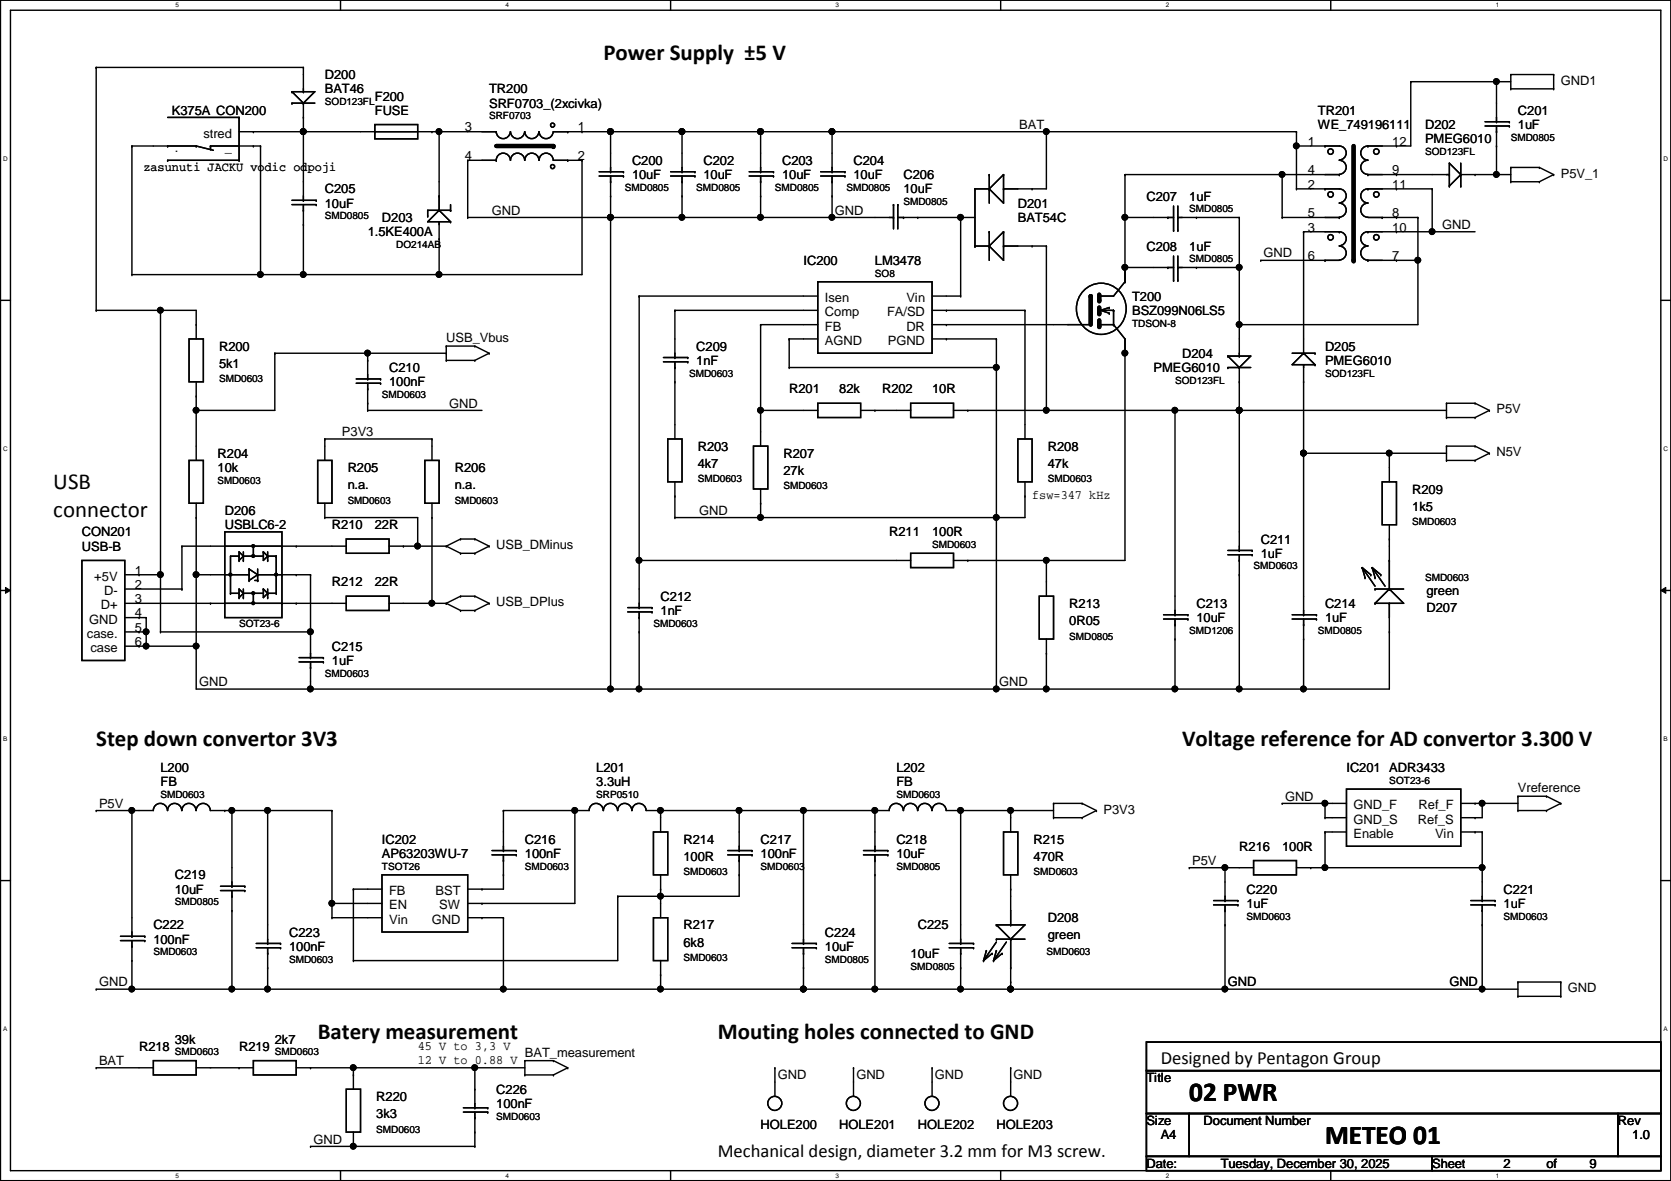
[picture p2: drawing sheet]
<svg xmlns="http://www.w3.org/2000/svg" width="297mm" height="210mm" viewBox="0 0 297 210" stroke-linecap="round" stroke-linejoin="round" font-family="sans-serif">
<path d="M.1 0h296.9v209.8h-296.9zM1.9 1.8h293.3v206.3h-293.3z" fill="none" stroke="#000" stroke-width=".25"/>
<g fill="#fff">
<path d="M31.2 .3h.6v1.2h-.6z"/>
<path d="M31.2 208.3h.6v1.2h-.6z"/>
</g>
<path d="M60.5 0v1.8M60.5 208.1v1.7" fill="none" stroke="#000" stroke-width=".25"/>
<g fill="#fff">
<path d="M89.9 .3h.6v1.2h-.6z"/>
<path d="M89.9 208.3h.6v1.2h-.6z"/>
</g>
<path d="M119.2 0v1.8M119.2 208.1v1.7" fill="none" stroke="#000" stroke-width=".25"/>
<g fill="#fff">
<path d="M148.5 .3h.6v1.2h-.6z"/>
<path d="M148.5 208.3h.6v1.2h-.6z"/>
</g>
<path d="M177.9 0v1.8M177.9 208.1v1.7" fill="none" stroke="#000" stroke-width=".25"/>
<g fill="#fff">
<path d="M207.2 .3h.6v1.2h-.6z"/>
<path d="M207.2 208.3h.6v1.2h-.6z"/>
</g>
<path d="M236.6 0v1.8M236.6 208.1v1.7" fill="none" stroke="#000" stroke-width=".25"/>
<g fill="#fff">
<path d="M265.9 .3h.6v1.2h-.6z"/>
<path d="M265.9 208.3h.6v1.2h-.6z"/>
<path d="M.5 27.6h.8v1.2h-.8z"/>
<path d="M295.7 27.6h.8v1.2h-.8z"/>
<path d="M.5 79.2h.8v1.1h-.8z"/>
<path d="M295.7 79.2h.8v1.1h-.8z"/>
</g>
<path d="M.1 53.4h1.8M295.2 53.4h1.8" fill="none" stroke="#000" stroke-width=".25"/>
<g fill="#fff">
<path d="M.5 130.7h.8v1.2h-.8z"/>
<path d="M295.7 130.7h.7v1.2h-.7z"/>
</g>
<path d="M.1 104.9h1.8M295.2 104.9h1.8" fill="none" stroke="#000" stroke-width=".25"/>
<path d="M1 104.4l.9 .5-.9 .6zM295.2 104.9l.9-.5v1.1z" fill="#000"/>
<path d="M1 104.4l.9 .5-.9 .6zM295.2 104.9l.9-.5v1.1z" fill="none" stroke="#000" stroke-width=".18"/>
<g fill="#fff">
<path d="M.5 182.3h.8v1.2h-.8z"/>
<path d="M295.7 182.3h.7v1.2h-.7z"/>
</g>
<g fill="none" stroke="#000" stroke-width=".25">
<path d="M17.1 12h.1M17.1 12h36.8M17.1 12v43.2M51.9 16.3h.1M51.9 18.3h.1M51.9 16.3h4.1l-2.1 2M51.9 16.3l2 2M51.9 18.3h4.1M53.9 12h.1M53.9 18.3h.1M53.9 16.3h.1M53.9 12v4.3"/>
<path d="M53.9 18.3v17.3M250.8 14.5h.1M250.8 14.5v11.5h-7.6M250.8 14.5h17.8M266 14.5h.1M266 14.5v7.1M268.6 13.3h.1M268.6 15.8h.1M268.6 13.3h7.6M268.6 13.3v2.5M268.6 15.8h7.6M276.2 15.8h.1"/>
<path d="M276.2 13.3h.1M276.2 13.3v2.5M23.4 26h.1M23.4 26h11.5M23.4 26v22.8M29.8 26h.1M29.8 28.5h.1M29.8 20.9h12.7M29.8 28.5h12.7M34.9 26h.1M34.9 26l3 .7M37.4 26h.1"/>
<path d="M37.4 26.5h.1M37.4 26h8.9M37.4 26v.5M42.5 20.9h.1M42.5 28.5h.1M42.5 23.4h45.7M42.5 20.9v7.6M45 26h.1M45 23.4h.1M46.3 26h.1M46.3 26v22.8M51.9 35.6h4.3"/>
<path d="M51.9 36.4h4.3M53.9 23.4h.1M53.9 39.9h.1M53.9 20.9h.1M53.9 35.6h.1M53.9 37.4h.1M53.9 36.4v12.4M56.2 35.6h.1M56.2 36.4h.1M66.6 22.1h7.6v2.6h-7.6zM66.6 23.4h.1M76 38.4h.1"/>
<path d="M76.8 23.4h.1M78.1 23.4h.1M78.1 37.4h.1M78.1 39.4h.1M78.1 34.8h.1M78.1 23.4v14M78.1 39.4v9.4M78.1 37.4l-2.1 2h4.1M78.1 37.4l2 2M80.1 39.4h.1M80.1 37.4h.1M80.1 37.4h-4.1v1"/>
<path d="M80.1 36.4v1M83.1 28.5h.1M83.1 38.7h.1M83.1 38.7h75.7M83.1 28.5v10.2M83.1 28.5h5.1M88.2 23.4h.1M88.2 28.5a1.25 1.25 0 0 1 1.3-1.3 1.25 1.25 0 0 1 1.2 1.3M88.2 28.5h.1M88.2 23.4a1.25 1.25 0 0 0 1.3 1.2 1.25 1.25 0 0 0 1.2-1.2M90.8 28.5a1.25 1.25 0 0 1 1.2-1.3 1.25 1.25 0 0 1 1.3 1.3M90.8 23.4a1.25 1.25 0 0 0 1.2 1.2 1.25 1.25 0 0 0 1.3-1.2"/>
<path d="M93.3 28.5a1.25 1.25 0 0 1 1.2-1.3 1.25 1.25 0 0 1 1.3 1.3M93.3 23.4a1.25 1.25 0 0 0 1.2 1.2 1.25 1.25 0 0 0 1.3-1.2M95.8 28.5a1.25 1.25 0 0 1 1.3-1.3 1.25 1.25 0 0 1 1.2 1.3M95.8 23.4a1.25 1.25 0 0 0 1.3 1.2 1.25 1.25 0 0 0 1.2-1.2M98.4 23.4h132.1M98.4 28.5h5.1M100.9 23.4h.1M100.9 28.5h.1M103.5 23.4h.1M103.5 28.5h.1M103.5 28.5v20.3h-80.1M106.5 30.5h4.3"/>
<path d="M106.5 31.3h4.3M108.5 23.4h.1M108.5 38.7h.1M108.5 34.8h.1M108.5 30.5h.1M108.5 32.3h.1M108.5 23.4v7.1M108.5 31.3v91.2M110.8 30.5h.1M110.8 31.3h.1M119.2 30.5h4.3M119.2 31.3h4.3"/>
<path d="M121.2 23.4h.1M121.2 34.8h.1M121.2 38.7h.1M121.2 30.5h.1M121.2 32.3h.1M121.2 23.4v7.1M121.2 31.3v7.4M123.5 30.5h.1M123.5 31.3h.1M133.2 30.5h4.3M133.2 31.3h4.3M135.2 23.4h.1"/>
<path d="M135.2 34.8h.1M135.2 38.7h.1M135.2 30.5h.1M135.2 32.3h.1M135.2 23.4v7.1M135.2 31.3v7.4M137.5 30.5h.1M137.5 31.3h.1M145.9 30.5h4.3M145.9 31.3h4.3M147.9 23.4h.1M147.9 38.7h.1"/>
<path d="M147.9 34.8h.1M147.9 30.5h.1M147.9 32.3h.1M147.9 23.4v7.1M147.9 31.3v7.4M150.2 30.5h.1M150.2 31.3h.1M158.8 36.4h.1M158.8 38.7h.1M158.8 36.4v4.3M159.6 36.4h.1M159.6 38.7h13.7"/>
<path d="M159.6 36.4v4.3M160.6 38.7h.1M163.1 38.7h.1M170.8 38.7h.1M170.8 38.7v13.9M173.3 33.6h.1M173.3 33.6h2.5M173.3 33.6v10.1M175.8 31h.1M175.8 33.6h.1M175.8 31v5.1M178.4 33.6h.1"/>
<path d="M178.4 31h.1M178.4 31v5.1l-2.6-2.5M178.4 31l-2.6 2.6M183.5 33.6h.1M186 23.4h.1M186 23.4v10.2h-7.6M200 38.7h.1M200 31h.1M200 31h38.1M200 38.7h8.6M200 31v19.1M207.6 38.7h.1"/>
<path d="M208.6 36.6v4.3M209.4 38.7h.1M209.4 38.7h10.9M209.4 36.6v4.3M212.7 38.7h.1M220.3 38.7h.1M220.3 38.7v24.6M227.9 31h.1M227.9 38.7h.1M227.9 38.7h10.2M227.9 31v7.7M230.5 33.6h.1"/>
<path d="M230.5 26h.1M230.5 23.4h.1M230.5 33.6h7.6a1.25 1.25 0 0 1 1.2 1.2 1.25 1.25 0 0 1-1.2 1.3M230.5 26h7.6a1.25 1.25 0 0 1 1.2 1.2 1.25 1.25 0 0 1-1.2 1.2M230.5 23.4v10.2M235.5 33.6h.1M235.5 26h.1M238.1 36.1a1.25 1.25 0 0 1 1.2 1.3 1.25 1.25 0 0 1-1.2 1.2M238.1 38.7h.1M238.1 28.5a1.25 1.25 0 0 1 1.2 1.2 1.25 1.25 0 0 1-1.2 1.3M238.1 31h.1M243.2 28.5a1.25 1.25 0 0 0-1.3 1.2 1.25 1.25 0 0 0 1.3 1.3"/>
<path d="M243.2 36.1a1.25 1.25 0 0 0-1.3 1.3 1.25 1.25 0 0 0 1.3 1.2M243.2 31h.1M243.2 33.6a1.25 1.25 0 0 0-1.3 1.2 1.25 1.25 0 0 0 1.3 1.3M243.2 26a1.25 1.25 0 0 0-1.3 1.2 1.25 1.25 0 0 0 1.3 1.2M243.2 33.6h.1M243.2 26h.1M243.2 31h14.4M243.2 33.6h11.4M243.2 38.7h8.8M245.7 38.7h.1M248.2 26h.1M248.2 31h.1"/>
<path d="M248.2 33.6h.1M248.2 38.7h.1M252 38.7h.1M252 38.7v19h-31.7M254.6 33.6h.1M254.6 33.6v7.6M257.6 33.1h.1M257.6 31h.1M259.7 31h.1M259.7 33.1h.1M259.7 31h8.9M259.7 31l-2.1-2v4.1"/>
<path d="M259.7 31l-2.1 2.1M259.7 29v4.1M262.2 31h.1M264 21.6h4.3M264 22.4h4.3M266 31h.1M266 26h.1M266 21.6h.1M266 23.4h.1M266 22.4v8.6M268.3 21.6h.1M268.3 22.4h.1"/>
<path d="M268.6 32.3h.1M268.6 29.8h.1M268.6 29.8v2.5M268.6 29.8h5M268.6 32.3h5M273.6 29.8h.1M273.6 32.3h.1M273.6 29.8l2.6 1.2M276.2 31h.1M276.2 31l-2.6 1.3M17.1 55.2h.1M17.1 55.2h17.8v5"/>
<path d="M23.4 48.8h.1M28.5 55.2h.1M28.5 55.2v57.1M34.9 57.7h.1M46.3 48.8h.1M53.9 48.8h.1M78.1 48.8h.1M78.1 42.5h.1M113.6 52.6h.1M113.6 52.6v55.4M113.6 52.6h31.8M120 55.2h.1"/>
<path d="M120 55.2v8.3M120 55.2h25.4M135.2 57.7h.1M135.2 57.7h10.2M135.2 57.7v21.6M145.4 50.1h20.3v12.7h-20.3zM165.7 57.7h28.2M165.7 52.6h5.1M165.7 55.2h16.5M168.2 57.7h.1M168.2 55.2h.1M170.8 52.6h.1"/>
<path d="M173.3 43.7h.1M173.3 43.7h2.5M175.8 43.7h.1M175.8 41.2h.1M175.8 41.2v5.1M178.4 41.2h.1M178.4 43.7h.1M178.4 43.7h7.6M178.4 41.2v5.1l-2.6-2.6M178.4 41.2l-2.6 2.5M182.2 55.2h.1M182.2 55.2v22.8"/>
<path d="M183.5 43.7h.1M186 43.7h.1M186 43.7v29.2M192.9 51.4a4.5 4.5 0 0 1 6.1 .4 4.5 4.5 0 0 1 0 6.1 4.5 4.5 0 0 1-6.1 .5 4.7 4.7 0 0 1 0-7zM193.9 57.7h.1M195.4 52.6h.1M195.4 57.7h2.5M195.7 55.2h2.2M195.7 55.2l1.5 .5M197.2 54.7h.1M197.2 55.7h.1M197.2 54.7l-1.5 .5"/>
<path d="M197.9 55.2h.1M197.9 57.7h.1M197.9 57.7l2.1 2.5v39.4h-30.5M197.9 55.2v2.5M200 47.5h.1M200 50.1h.1M200 50.1l-2.1 2.5h-2.5M200 47.5h8.6M207.6 47.5h.1M208.6 40.9h.1M208.6 49.8h.1M208.6 45.5v4.3"/>
<path d="M209.4 40.9h.1M209.4 49.8h.1M209.4 47.5h.1M209.4 47.5h10.9M209.4 45.5v4.3M212.7 47.5h.1M220.3 57.7h.1M220.3 47.5h.1M224.1 46.3h.1M224.1 46.3h14M231.7 41.2h.1M231.7 41.2v21.6"/>
<path d="M231.7 41.2h6.4M235.5 46.3h.1M238.1 41.2a1.25 1.25 0 0 1 1.2 1.2 1.25 1.25 0 0 1-1.2 1.3M238.1 43.7a1.25 1.25 0 0 1 1.2 1.3 1.25 1.25 0 0 1-1.2 1.2M238.1 41.2h.1M243.2 43.7a1.25 1.25 0 0 0-1.3 1.3 1.25 1.25 0 0 0 1.3 1.2M243.2 46.3h.1M243.2 41.2a1.25 1.25 0 0 0-1.3 1.2 1.25 1.25 0 0 0 1.3 1.3M243.2 41.2h.1M243.2 41.2h19M243.2 46.3h8.8M248.2 41.2h.1"/>
<path d="M248.2 46.3h.1M252 46.3h.1M254.6 41.2h.1M33.6 60.2h2.5v7.7h-2.5zM34.9 72.9h.1M34.9 70.4h.1M34.9 67.9v13.9M48.8 62.8h.1M48.8 62.8v10.1h-13.9M48.8 62.8h30.5M57.7 78h.1M57.7 78h19.1"/>
<path d="M57.7 78v3.8M63.3 67.4h4.3M63.3 68.1h4.3M65.4 72.9h.1M65.4 71.7h.1M65.4 64.1h.1M65.4 67.4h.1M65.4 69.1h.1M65.4 72.9h20.3M65.4 62.8v4.6M65.4 68.1v4.8M67.6 67.4h.1"/>
<path d="M67.6 68.1h.1M76.8 78h.1M76.8 78v3.8M79.3 62.8h.1M79.3 64.1h.1M79.3 61.5h.1M79.3 61.5h5.1M79.3 64.1h5.1M79.3 61.5v2.6M84.4 61.5h.1M84.4 64.1h.1M84.4 61.5l2.5 1.3"/>
<path d="M86.9 62.8h.1M86.9 62.8l-2.5 1.3M117.9 63.5h4.4M117.9 64.3h4.4M118.7 78h2.5v7.6h-2.5zM120 67.9h.1M120 63.5h.1M120 65.3h.1M120 64.3v13.7M122.3 63.5h.1M122.3 64.3h.1M133.9 79.3h2.6v7.6h-2.6z"/>
<path d="M135.2 72.9h.1M135.2 72.9h10.2M140.3 60.2h.1M140.3 65.3h.1M140.3 60.2h5.1M140.3 60.2v5.1M140.3 65.3h36.8M145.4 71.7h7.6v2.5h-7.6zM153 72.9h8.9M155.5 72.9h.1M161.9 71.7h7.6v2.5h-7.6zM165.7 60.2h11.4"/>
<path d="M168.2 60.2h.1M169.5 72.9h87.6M172 72.9h.1M177.1 65.3h.1M177.1 60.2h.1M177.1 60.2v62.3M180.9 78h2.6v7.6h-2.6zM186 72.9h.1M200 62.8h.1M208.9 72.9h.1M208.9 72.9v36.4M218.3 63.3h.1"/>
<path d="M218.3 65.3h.1M218.3 65.3h4M218.3 63.3h4l-2 2M218.3 63.3l2 2M220.3 72.9h.1M220.3 67.9h.1M220.3 65.3h.1M220.3 63.3h.1M220.3 65.3v32.5M229.7 62.8h4.1M231.7 67.9h.1M231.7 62.8h.1"/>
<path d="M231.7 64.8h.1M231.7 64.8v44.5M231.7 62.8l-2 2h4.1M231.7 62.8l2.1 2M233.8 64.8h.1M233.8 62.8h.1M257.1 79.3h.1M257.1 74.2h.1M257.1 71.7h.1M257.1 79.3h5.1M257.1 71.7v2.5M257.1 79.3v2.5"/>
<path d="M257.1 71.7h5.1M257.1 74.2h5.1M262.2 79.3h.1M262.2 71.7h.1M262.2 74.2h.1M262.2 79.3l2.5 1.3M262.2 71.7l2.5 1.2M264.7 72.9h.1M264.7 72.9l-2.5 1.3M14.6 99.6h7.6v17.8h-7.6zM32.3 97.1h.1M32.3 97.1h29.2"/>
<path d="M32.3 97.1v7.6M33.6 81.8h2.5v7.7h-2.5zM34.9 92h.1M34.9 89.5v33h212.1v-15.3M40 94.5h10.1v15.3h-10.1zM42.5 98.8h.1M42.5 99.6h.1M42.5 98.8h-1.5v6.7M43.3 98.8h.1M43.3 99.6h.1M43.3 98.8h3.5M43.3 98.1v1.5"/>
<path d="M43.3 98.8l-.8 .8M43.3 98.8l-.8-.7v1.5M44.8 96.9h.4v.3h-.4zM44.8 98.7h.4v.3h-.4zM45 98.8h.1M45 97.1v1.7M46.8 98.1h.1M46.8 98.1l.8 .7M46.8 98.1v1.5l.8-.8M47.6 98.8h.1M47.6 99.6h.1M47.6 98.1v1.5"/>
<path d="M47.6 98.8h1.5M49.1 98.8h.1M49.1 98.8v6.7M50.1 97.1h.1M52.7 97.1h.1M56.5 81.8h2.5v7.7h-2.5zM57.7 92h.1M57.7 92h16.5v5.1M57.7 89.5v2.5M61.5 95.8h7.7v2.5h-7.7zM69.2 97.1h10.1M71.7 97.1h.1"/>
<path d="M74.2 97.1h.1M75.5 81.8h2.6v7.7h-2.6zM76.8 92h.1M76.8 89.5v17.7M79.3 97.1h.1M79.3 97.1l2.6 1.2M81.9 95.8h.1M81.9 98.3h.1M81.9 95.8h2.5M81.9 95.8l-2.6 1.3M81.9 98.3h2.5M84.4 95.8h.1"/>
<path d="M84.4 98.3h.1M84.4 95.8l2.5 1.3M86.9 97.1h.1M86.9 97.1l-2.5 1.2M113.6 99.6h.1M113.6 99.6h48.3M120 88.2h.1M120 92h.1M120 85.6v6.4M135.2 92h.1M135.2 89.5h.1M135.2 86.9v5.1"/>
<path d="M161.9 98.3h7.6v2.6h-7.6zM172 99.6h.1M177.1 92h.1M182.2 88.2h.1M182.2 85.6v6.4h-62.2M186 99.6h.1M186 99.6v6.4M218.3 97.8h4.3M218.3 98.6h4.3M220.3 97.8h.1M220.3 99.6h.1M220.3 98.6v23.9"/>
<path d="M222.6 97.8h.1M222.6 98.6h.1M231.7 80.6h.1M231.7 80.6h25.4M245.7 85.6h2.5v7.7h-2.5zM247 95.8h.1M247 80.6h.1M247 99.6h.1M247 80.6v5M247 93.3v11.4M257.1 81.8h.1M257.1 81.8h5.1"/>
<path d="M262.2 81.8h.1M264.7 80.6h.1M264.7 80.6l-2.5 1.2M22.2 104.7h10.1M22.2 102.2h6.3M22.2 112.3h3.8M22.2 109.8h3.8M22.2 114.9h12.7M22.2 107.2h39.3M24.7 102.2h.1M24.7 112.3h.1M24.7 109.8h.1"/>
<path d="M24.7 114.9h.1M26 109.8h.1M26 112.3h.1M26 109.8v5.1M28.5 112.3h.1M28.5 102.2h.1M28.5 112.3h26.7M32.3 104.7h.1M34.9 102.2h.1M34.9 114.9h.1M34.9 102.2h9.4M37.4 107.2h.1"/>
<path d="M40.8 102h.3v.3h-.3zM41 105.5h.1M41 105.5h1.5M42.5 105.5h.1M42.5 106.2h.1M43.3 105.5h.1M43.3 106.2h.1M43.3 104.7v1.5M43.3 105.5l-.8-.8v1.5M43.3 105.5h3.5M43.3 105.5l-.8 .7M44.3 102.2h.1"/>
<path d="M44.3 101.1h.1M44.3 103.2h.1M44.3 101.1v2.1M44.3 101.1l1.5 1.1M44.8 107h.4v.4h-.4zM44.8 105.3h.4v.3h-.4zM45 107.2h.1M45 105.5v1.7M45.3 103.2h.5M45.8 102.2h.1M45.8 103.2h.1M45.8 102.2h9.4"/>
<path d="M45.8 102.2l-1.5 1M45.8 101.1v2.1M46.8 104.7h.1M46.8 104.7v1.5l.8-.7M46.8 104.7l.8 .8M47.6 105.5h.1M47.6 106.2h.1M47.6 104.7v1.5M47.6 105.5h1.5M48.9 102h.3v.3h-.3zM49.1 105.5h.1M50.1 102.2h.1"/>
<path d="M50.1 107.2h.1M52.7 102.2h.1M52.7 107.2h.1M53.2 116.9h4.3M53.2 117.6h4.3M55.2 102.2h.1M55.2 112.3h.1M55.2 116.9h.1M55.2 118.7h.1M55.2 102.2v14.7M55.2 117.6v4.9M57.5 116.9h.1"/>
<path d="M57.5 117.6h.1M61.5 106h7.7v2.5h-7.7zM69.2 107.2h10.1M76.8 107.2h.1M79.3 107.2h.1M79.3 107.2l2.6 1.3M81.9 106h.1M81.9 108.5h.1M81.9 106h2.5M81.9 106l-2.6 1.2M81.9 108.5h2.5M84.4 106h.1"/>
<path d="M84.4 108.5h.1M84.4 106l2.5 1.2M86.9 107.2h.1M86.9 107.2l-2.5 1.3M111.6 108h4.3M111.6 108.8h4.3M113.6 112.3h.1M113.6 108h.1M113.6 109.8h.1M113.6 108.8v13.7M115.9 108h.1M115.9 108.8h.1"/>
<path d="M184.7 106h2.6v7.6h-2.6zM186 116.1h.1M186 113.6v8.9M206.8 109.3h4.4M206.8 110h4.4M208.9 113.6h.1M208.9 109.3h.1M208.9 111h.1M208.9 110v12.5M211.2 109.3h.1M211.2 110h.1M220.3 102.2h.1"/>
<path d="M229.7 109.3h4.3M229.7 110h4.3M231.7 113.6h.1M231.7 109.3h.1M231.7 111h.1M231.7 110v12.5M234 109.3h.1M234 110h.1M242.1 100.9h.1M242.1 100.9l2.3 3.3M242.1 100.9l1.6 1.3M242.1 100.9l.6 1.8"/>
<path d="M242.7 102.7h.1M243.7 102.2h.1M243.9 100.9h.1M243.9 100.9l.5 1.8M243.9 100.9l2.3 3.3M243.9 100.9l1.5 1.3M244.4 107.2h.1M244.4 104.7h.1M244.4 102.7h.1M244.4 104.7h5.1M245.4 102.2h.1M247 112.3h.1"/>
<path d="M247 104.7h.1M247 107.2h.1M247 104.7l2.5 2.5h-5.1M247 104.7l-2.6 2.5M55.2 122.5h.1M108.5 122.5h.1M113.6 122.5h.1M177.1 122.5h.1M186 122.5h.1M208.9 122.5h.1M220.3 122.5h.1M231.7 122.5h.1"/>
<path d="M.1 156.5h1.8M17.1 144.1h.1M17.1 144.1h10.2a1.25 1.25 0 0 1 1.2-1.3 1.25 1.25 0 0 1 1.3 1.3M23.4 144.1h.1M23.4 144.1v22.3M29.8 144.1a1.25 1.25 0 0 1 1.2-1.3 1.25 1.25 0 0 1 1.3 1.3M32.3 144.1a1.25 1.25 0 0 1 1.3-1.3 1.25 1.25 0 0 1 1.2 1.3M34.9 144.1a1.25 1.25 0 0 1 1.2-1.3 1.25 1.25 0 0 1 1.3 1.3M37.4 144.1h21.6M39.2 157.5h4.3M39.2 158.3h4.3M40 144.1h.1"/>
<path d="M41.2 144.1h.1M41.2 157.5h.1M41.2 159.3h.1M41.2 144.1v13.4M41.2 158.3v17.5M43.5 157.5h.1M43.5 158.3h.1M47.6 144.1h.1M47.6 144.1v23.6M59 144.1h.1M59 144.1v19M62.8 158h.1"/>
<path d="M62.8 158h5.1M62.8 158v12.7M67.9 155.5h15.2v10.2h-15.2zM85.7 158h.1M87.5 151.2h4.3M87.5 151.9h4.3M89.5 144.1h.1M89.5 155.5h.1M89.5 144.1h15.2a1.25 1.25 0 0 1 1.3-1.3 1.25 1.25 0 0 1 1.2 1.3M89.5 151.2h.1M89.5 153h.1M89.5 151.9v6.1h-6.4"/>
<path d="M89.5 144.1v7.1M91.8 151.2h.1M91.8 151.9h.1M102.2 144.1h.1M102.2 144.1v16.5h-19.1M107.3 144.1a1.25 1.25 0 0 1 1.2-1.3 1.25 1.25 0 0 1 1.3 1.3M109.8 159.3h.1M109.8 144.1a1.25 1.25 0 0 1 1.3-1.3 1.25 1.25 0 0 1 1.2 1.3M109.8 159.3v11.4h-47M112.3 144.1a1.25 1.25 0 0 1 1.3-1.3 1.25 1.25 0 0 1 1.2 1.3M114.9 144.1h43.2a1.25 1.25 0 0 1 1.2-1.3 1.25 1.25 0 0 1 1.3 1.3M116.2 147.9h2.5v7.6h-2.5z"/>
<path d="M117.4 158h.1M117.4 159.3h.1M117.4 144.1h.1M117.4 144.1v3.8M117.4 155.5v7.6M129.4 151.2h4.3M129.4 151.9h4.3M131.4 144.1h.1M131.4 155.5h.1M131.4 151.2h.1M131.4 153h.1M131.4 151.9v7.4h-21.6"/>
<path d="M131.4 144.1v7.1M133.7 151.2h.1M133.7 151.9h.1M142.8 144.1h.1M142.8 144.1v23.6M153.5 151.2h4.3M153.5 151.9h4.3M155.5 144.1h.1M155.5 155.5h.1M155.5 151.2h.1M155.5 153h.1M155.5 144.1v7.1"/>
<path d="M155.5 151.9v23.9M157.8 151.2h.1M157.8 151.9h.1M160.6 144.1a1.25 1.25 0 0 1 1.3-1.3 1.25 1.25 0 0 1 1.2 1.3M163.1 144.1a1.25 1.25 0 0 1 1.3-1.3 1.25 1.25 0 0 1 1.2 1.3M165.7 144.1a1.25 1.25 0 0 1 1.2-1.3 1.25 1.25 0 0 1 1.3 1.3M168.2 144.1h19.1M170.8 144.1h.1M170.8 144.1v23.6M178.4 147.9h2.5v7.6h-2.5zM179.7 158h.1M179.7 144.1h.1"/>
<path d="M179.7 144.1v3.8M179.7 155.5v8.9M187.3 145.3h.1M187.3 142.8h.1M187.3 145.3h5.1M187.3 142.8h5.1M187.3 142.8v2.5M192.4 142.8h.1M192.4 145.3h.1M192.4 142.8l2.5 1.3M194.9 144.1h.1M194.9 144.1l-2.5 1.2"/>
<path d="M211.4 154.2h.1M211.4 154.2h11.4M217.8 154.2h.1M217.8 154.2v5.9M222.8 153h7.7v2.5h-7.7zM227.9 142.8h.1M227.9 142.8h11.4M230.5 154.2h33M233 154.2h.1M235.5 145.3h.1M235.5 142.8h.1M235.5 147.9h.1"/>
<path d="M235.5 154.2h.1M235.5 145.3h3.8M235.5 142.8v2.5M235.5 147.9v6.3M235.5 147.9h3.8M239.3 140.3h20.4v10.1h-20.4zM259.7 142.8h10.1M259.7 147.9h3.8M262.2 145.3h.1M262.2 142.8h.1M262.2 147.9h.1M263.5 142.8h.1"/>
<path d="M263.5 147.9h.1M263.5 154.2h.1M263.5 142.8v2.5h-3.8M263.5 147.9v12.2M269.8 144.1h.1M269.8 141.5h.1M269.8 144.1h5.1M269.8 141.5v2.6M269.8 141.5h5.1M274.9 141.5h.1M274.9 144.1h.1M274.9 141.5l2.5 1.3"/>
<path d="M277.4 142.8h.1M277.4 142.8l-2.5 1.3M295.2 156.5h1.8M17.1 175.8h.1M17.1 175.8h252.7M21.4 166.4h4.3M21.4 167.2h4.3M23.4 170.7h.1M23.4 175.8h.1M23.4 166.4h.1M23.4 168.2h.1M23.4 167.2v8.6"/>
<path d="M25.7 166.4h.1M25.7 167.2h.1M41.2 175.8h.1M41.2 161.8h.1M45.5 167.7h4.4M45.5 168.4h4.4M47.6 172h.1M47.6 175.8h.1M47.6 167.7h.1M47.6 169.5h.1M47.6 168.4v7.4M49.9 167.7h.1"/>
<path d="M49.9 168.4h.1M59 163.1h.1M59 160.6h.1M59 163.1h8.9M59 160.6h8.9M62.8 170.7h.1M83.1 163.1h6.4M85.7 163.1h.1M85.7 160.6h.1M89.5 175.8h.1M89.5 163.1h.1M89.5 163.1v12.7"/>
<path d="M116.2 163.1h2.5v7.6h-2.5zM117.4 173.3h.1M117.4 175.8h.1M117.4 170.7v5.1M140.8 167.7h4.3M140.8 168.4h4.3M142.8 175.8h.1M142.8 172h.1M142.8 167.7h.1M142.8 169.5h.1M142.8 168.4v7.4M145.1 167.7h.1"/>
<path d="M145.1 168.4h.1M155.5 175.8h.1M168.7 167.7h4.4M168.7 168.4h4.4M170.8 172h.1M170.8 175.8h.1M170.8 167.7h.1M170.8 169.5h.1M170.8 168.4v7.4M173.1 167.7h.1M173.1 168.4h.1M174.8 170.7h.1"/>
<path d="M175.3 169h.1M175.3 169l-.5 1.7M176.4 169.5h.1M176.4 169.5l-1.6 1.2M176.6 170.7h.1M177.1 164.4h.1M177.1 166.9h.1M177.1 169h.1M177.1 164.4h5.1l-2.5 2.5M177.1 164.4l2.6 2.5M177.1 166.9h5.1M177.1 167.4l-2.3 3.3"/>
<path d="M177.1 169l-.5 1.7M178.1 169.5h.1M178.1 169.5l-1.5 1.2M178.9 167.4l-2.3 3.3M179.7 174.5h.1M179.7 175.8h.1M179.7 166.9h.1M179.7 164.4h.1M179.7 172h.1M179.7 166.9v8.9M215.7 160.1h4.3M215.7 160.8h4.3"/>
<path d="M217.8 164.4h.1M217.8 175.8h.1M217.8 160.1h.1M217.8 161.8h.1M217.8 160.8v15M220 160.1h.1M220 160.8h.1M261.4 160.1h4.4M261.4 160.8h4.4M263.5 164.4h.1M263.5 175.8h.1M263.5 160.1h.1"/>
<path d="M263.5 161.8h.1M263.5 160.8v15M265.8 160.1h.1M265.8 160.8h.1M269.8 174.5h.1M269.8 177.1h.1M269.8 174.5h7.6M269.8 174.5v2.6M269.8 177.1h7.6M277.4 177.1h.1M277.4 174.5h.1M277.4 174.5v2.6"/>
<path d="M17.1 189.8h.1M17.1 189.8h10.2M27.3 188.5h7.6v2.6h-7.6zM34.9 189.8h10.1M42.5 189.8h.1M45 188.5h7.7v2.6h-7.7zM52.7 189.8h40.6M55.2 189.8h.1M61.5 193.6h2.6v7.6h-2.6zM62.8 191.1h.1M62.8 189.8v3.8M82.4 196.9h4.3"/>
<path d="M82.4 197.7h4.3M84.4 189.8h.1M84.4 193.6h.1M84.4 196.9h.1M84.4 198.7h.1M84.4 189.8v7.1M84.4 197.7v6.1M86.7 196.9h.1M86.7 197.7h.1M93.3 191.1h.1M93.3 188.5h.1M93.3 188.5h5.1"/>
<path d="M93.3 191.1h5.1M93.3 188.5v2.6M98.4 188.5h.1M98.4 191.1h.1M98.4 188.5l2.5 1.3M100.9 189.8h.1M100.9 189.8l-2.5 1.3M137.7 189.8h.1M137.7 189.8v5.1M151.7 189.8h.1M151.7 189.8v5.1M165.7 189.8h.1"/>
<path d="M165.7 189.8v5.1M179.7 189.8h.1M179.7 189.8v5.1M203.8 185.2h91.4v5.1h-91.4zM203.8 190.3h91.4v7.6h-91.4zM203.8 197.9h7.6v7.6h-7.6zM211.4 197.9h76.2v7.6h-76.2zM287.6 197.9h7.6v7.6h-7.6zM55.2 203.8h.1M55.2 203.8h29.2M62.8 201.2v2.6M84.4 203.8h.1"/>
<path d="M84.4 201.2h.1M203.8 205.5h50.8v2.6h-50.8zM254.6 205.5h40.6v2.6h-40.6z"/>
<circle cx="266" cy="14.5" r=".49"/>
<circle cx="53.9" cy="23.4" r=".49"/>
<circle cx="78" cy="23.4" r=".49"/>
<circle cx="98.2" cy="22.2" r=".37"/>
<circle cx="98.2" cy="29.6" r=".37"/>
<circle cx="108.5" cy="23.4" r=".49"/>
<circle cx="108.5" cy="38.6" r=".49"/>
<circle cx="121.2" cy="38.6" r=".49"/>
<circle cx="121.2" cy="23.4" r=".49"/>
<circle cx="135.2" cy="38.6" r=".49"/>
<circle cx="135.2" cy="23.4" r=".49"/>
<circle cx="147.9" cy="23.4" r=".49"/>
<circle cx="147.9" cy="38.6" r=".49"/>
<circle cx="170.7" cy="38.6" r=".49"/>
<circle cx="186" cy="23.4" r=".49"/>
<circle cx="200" cy="38.6" r=".49"/>
<circle cx="227.9" cy="31" r=".49"/>
<circle cx="230.4" cy="25.9" r=".49"/>
<circle cx="236.5" cy="26.9" r=".49"/>
<circle cx="236.5" cy="34.6" r=".49"/>
<circle cx="244.7" cy="34.6" r=".49"/>
<circle cx="244.7" cy="26.9" r=".49"/>
<circle cx="266" cy="31" r=".49"/>
<circle cx="28.5" cy="55.1" r=".49"/>
<circle cx="46.3" cy="48.8" r=".49"/>
<circle cx="53.9" cy="48.8" r=".49"/>
<circle cx="78" cy="48.8" r=".49"/>
<circle cx="200" cy="47.5" r=".49"/>
<circle cx="220.3" cy="57.7" r=".49"/>
<circle cx="220.3" cy="47.5" r=".49"/>
<circle cx="236.5" cy="42.2" r=".49"/>
<circle cx="244.7" cy="42.2" r=".49"/>
<circle cx="252" cy="46.2" r=".49"/>
<circle cx="254.6" cy="41.2" r=".49"/>
<circle cx="34.9" cy="72.9" r=".49"/>
<circle cx="65.3" cy="62.8" r=".49"/>
<circle cx="135.2" cy="72.9" r=".49"/>
<circle cx="177.1" cy="65.3" r=".49"/>
<circle cx="186" cy="72.9" r=".49"/>
<circle cx="200" cy="62.8" r=".49"/>
<circle cx="208.8" cy="72.9" r=".49"/>
<circle cx="220.3" cy="72.9" r=".49"/>
<circle cx="74.2" cy="97" r=".49"/>
<circle cx="113.6" cy="99.6" r=".49"/>
<circle cx="135.2" cy="92" r=".49"/>
<circle cx="177.1" cy="92" r=".49"/>
<circle cx="186" cy="99.6" r=".49"/>
<circle cx="231.7" cy="80.5" r=".49"/>
<circle cx="246.9" cy="80.5" r=".49"/>
<circle cx="26" cy="112.3" r=".49"/>
<circle cx="26" cy="114.8" r=".49"/>
<circle cx="28.5" cy="102.1" r=".49"/>
<circle cx="34.9" cy="102.1" r=".49"/>
<circle cx="34.9" cy="114.8" r=".49"/>
<circle cx="55.2" cy="112.3" r=".49"/>
<circle cx="76.8" cy="107.2" r=".49"/>
<circle cx="55.2" cy="122.4" r=".49"/>
<circle cx="108.5" cy="122.4" r=".49"/>
<circle cx="113.6" cy="122.4" r=".49"/>
<circle cx="177.1" cy="122.4" r=".49"/>
<circle cx="186" cy="122.4" r=".49"/>
<circle cx="208.8" cy="122.4" r=".49"/>
<circle cx="220.3" cy="122.4" r=".49"/>
<circle cx="231.7" cy="122.4" r=".49"/>
<circle cx="23.4" cy="144" r=".49"/>
<circle cx="41.2" cy="144" r=".49"/>
<circle cx="47.6" cy="144" r=".49"/>
<circle cx="102.2" cy="144" r=".49"/>
<circle cx="117.4" cy="144" r=".49"/>
<circle cx="117.4" cy="159.3" r=".49"/>
<circle cx="131.4" cy="144" r=".49"/>
<circle cx="142.8" cy="144" r=".49"/>
<circle cx="155.5" cy="144" r=".49"/>
<circle cx="170.7" cy="144" r=".49"/>
<circle cx="179.6" cy="144" r=".49"/>
<circle cx="217.7" cy="154.2" r=".49"/>
<circle cx="235.5" cy="142.8" r=".49"/>
<circle cx="235.5" cy="154.2" r=".49"/>
<circle cx="263.5" cy="142.8" r=".49"/>
<circle cx="263.5" cy="154.2" r=".49"/>
<circle cx="23.4" cy="175.8" r=".49"/>
<circle cx="41.2" cy="175.8" r=".49"/>
<circle cx="47.6" cy="175.8" r=".49"/>
<circle cx="59" cy="160.5" r=".49"/>
<circle cx="89.5" cy="175.8" r=".49"/>
<circle cx="117.4" cy="175.8" r=".49"/>
<circle cx="142.8" cy="175.8" r=".49"/>
<circle cx="155.5" cy="175.8" r=".49"/>
<circle cx="170.7" cy="175.8" r=".49"/>
<circle cx="179.6" cy="175.8" r=".49"/>
<circle cx="217.7" cy="175.8" r=".49"/>
<circle cx="263.5" cy="175.8" r=".49"/>
<circle cx="62.8" cy="189.8" r=".49"/>
<circle cx="84.4" cy="189.8" r=".49"/>
<circle cx="137.7" cy="196.1" r="1.25"/>
<circle cx="151.7" cy="196.1" r="1.25"/>
<circle cx="165.7" cy="196.1" r="1.25"/>
<circle cx="179.6" cy="196.1" r="1.25"/>
<circle cx="62.8" cy="203.7" r=".49"/>
</g>
<g fill="#000">
<path d="M44.8 96.9h.4v.3h-.4z" fill-rule="evenodd"/>
<path d="M44.8 98.7h.4v.3h-.4z" fill-rule="evenodd"/>
<path d="M44.8 96.9h.4v.3h-.4z" fill-rule="evenodd"/>
<path d="M44.8 98.7h.4v.3h-.4z" fill-rule="evenodd"/>
<path d="M40.8 102h.3v.3h-.3z" fill-rule="evenodd"/>
<path d="M40.8 102h.3v.3h-.3z" fill-rule="evenodd"/>
<path d="M44.8 107h.4v.4h-.4z" fill-rule="evenodd"/>
<path d="M44.8 105.3h.4v.3h-.4z" fill-rule="evenodd"/>
<path d="M44.8 107h.4v.4h-.4z" fill-rule="evenodd"/>
<path d="M44.8 105.3h.4v.3h-.4z" fill-rule="evenodd"/>
<path d="M48.9 102h.3v.3h-.3z" fill-rule="evenodd"/>
<path d="M48.9 102h.3v.3h-.3z" fill-rule="evenodd"/>
<circle cx="266" cy="14.5" r=".49"/>
<circle cx="53.9" cy="23.4" r=".49"/>
<circle cx="78" cy="23.4" r=".49"/>
<circle cx="108.5" cy="23.4" r=".49"/>
<circle cx="108.5" cy="38.6" r=".49"/>
<circle cx="121.2" cy="38.6" r=".49"/>
<circle cx="121.2" cy="23.4" r=".49"/>
<circle cx="135.2" cy="38.6" r=".49"/>
<circle cx="135.2" cy="23.4" r=".49"/>
<circle cx="147.9" cy="23.4" r=".49"/>
<circle cx="147.9" cy="38.6" r=".49"/>
<circle cx="170.7" cy="38.6" r=".49"/>
<circle cx="186" cy="23.4" r=".49"/>
<circle cx="200" cy="38.6" r=".49"/>
<circle cx="227.9" cy="31" r=".49"/>
<circle cx="230.4" cy="25.9" r=".49"/>
<circle cx="266" cy="31" r=".49"/>
<circle cx="28.5" cy="55.1" r=".49"/>
<circle cx="46.3" cy="48.8" r=".49"/>
<circle cx="53.9" cy="48.8" r=".49"/>
<circle cx="78" cy="48.8" r=".49"/>
<circle cx="200" cy="47.5" r=".49"/>
<circle cx="220.3" cy="57.7" r=".49"/>
<circle cx="220.3" cy="47.5" r=".49"/>
<circle cx="252" cy="46.2" r=".49"/>
<circle cx="254.6" cy="41.2" r=".49"/>
<circle cx="34.9" cy="72.9" r=".49"/>
<circle cx="65.3" cy="62.8" r=".49"/>
<circle cx="135.2" cy="72.9" r=".49"/>
<circle cx="177.1" cy="65.3" r=".49"/>
<circle cx="186" cy="72.9" r=".49"/>
<circle cx="200" cy="62.8" r=".49"/>
<circle cx="208.8" cy="72.9" r=".49"/>
<circle cx="220.3" cy="72.9" r=".49"/>
<circle cx="74.2" cy="97" r=".49"/>
<circle cx="113.6" cy="99.6" r=".49"/>
<circle cx="135.2" cy="92" r=".49"/>
<circle cx="177.1" cy="92" r=".49"/>
<circle cx="186" cy="99.6" r=".49"/>
<circle cx="231.7" cy="80.5" r=".49"/>
<circle cx="246.9" cy="80.5" r=".49"/>
<circle cx="26" cy="112.3" r=".49"/>
<circle cx="26" cy="114.8" r=".49"/>
<circle cx="28.5" cy="102.1" r=".49"/>
<circle cx="34.9" cy="102.1" r=".49"/>
<circle cx="34.9" cy="114.8" r=".49"/>
<circle cx="55.2" cy="112.3" r=".49"/>
<circle cx="76.8" cy="107.2" r=".49"/>
<circle cx="55.2" cy="122.4" r=".49"/>
<circle cx="108.5" cy="122.4" r=".49"/>
<circle cx="113.6" cy="122.4" r=".49"/>
<circle cx="177.1" cy="122.4" r=".49"/>
<circle cx="186" cy="122.4" r=".49"/>
<circle cx="208.8" cy="122.4" r=".49"/>
<circle cx="220.3" cy="122.4" r=".49"/>
<circle cx="231.7" cy="122.4" r=".49"/>
<circle cx="23.4" cy="144" r=".49"/>
<circle cx="41.2" cy="144" r=".49"/>
<circle cx="47.6" cy="144" r=".49"/>
<circle cx="102.2" cy="144" r=".49"/>
<circle cx="117.4" cy="144" r=".49"/>
<circle cx="117.4" cy="159.3" r=".49"/>
<circle cx="131.4" cy="144" r=".49"/>
<circle cx="142.8" cy="144" r=".49"/>
<circle cx="155.5" cy="144" r=".49"/>
<circle cx="170.7" cy="144" r=".49"/>
<circle cx="179.6" cy="144" r=".49"/>
<circle cx="217.7" cy="154.2" r=".49"/>
<circle cx="235.5" cy="142.8" r=".49"/>
<circle cx="235.5" cy="154.2" r=".49"/>
<circle cx="263.5" cy="142.8" r=".49"/>
<circle cx="263.5" cy="154.2" r=".49"/>
<circle cx="23.4" cy="175.8" r=".49"/>
<circle cx="41.2" cy="175.8" r=".49"/>
<circle cx="47.6" cy="175.8" r=".49"/>
<circle cx="59" cy="160.5" r=".49"/>
<circle cx="89.5" cy="175.8" r=".49"/>
<circle cx="117.4" cy="175.8" r=".49"/>
<circle cx="142.8" cy="175.8" r=".49"/>
<circle cx="155.5" cy="175.8" r=".49"/>
<circle cx="170.7" cy="175.8" r=".49"/>
<circle cx="179.6" cy="175.8" r=".49"/>
<circle cx="217.7" cy="175.8" r=".49"/>
<circle cx="263.5" cy="175.8" r=".49"/>
<circle cx="62.8" cy="189.8" r=".49"/>
<circle cx="84.4" cy="189.8" r=".49"/>
<circle cx="62.8" cy="203.7" r=".49"/>
</g>
<path d="M88.2 26h10.2M240.6 26v20.3M193.9 52.6v5.1M195.4 52.4v1M195.4 54.7v1M195.4 56.9v1.1" fill="none" stroke="#000" stroke-width=".76"/>
<g fill="#000">
<circle cx="98.4" cy="26" r=".38"/>
<circle cx="193.9" cy="52.6" r=".38"/>
<circle cx="195.4" cy="58" r=".38"/>
<circle cx="195.4" cy="55.7" r=".38"/>
<circle cx="195.4" cy="53.4" r=".38"/>
<circle cx="240.6" cy="46.3" r=".38"/>
</g>
<g font-size="4.8">
<text x="211.4" y="195.7">02 PWR</text>
<text x="235.5" y="203.3">METEO 01</text>
</g>
<g font-size="4.1">
<text x="107.3" y="10.8">Power Supply ±5 V</text>
<text x="9.5" y="87">USB</text>
<text x="9.5" y="91.9">connector</text>
<text x="17.1" y="132.7">Step down convertor 3V3</text>
<text x="210.1" y="132.7">Voltage reference for AD convertor 3.300 V</text>
<text x="56.5" y="184.7">Batery measurement</text>
<text x="127.6" y="184.7">Mouting holes connected to GND</text>
</g>
<g font-size="3.3">
<text x="206.3" y="189.1">Designed by Pentagon Group</text>
<text x="127.6" y="205.6">Mechanical design, diameter 3.2 mm for M3 screw.</text>
</g>
<g font-size="2.3">
<text x="57.7" y="14.1">D200</text>
<text x="57.7" y="16.6">BAT46</text>
<text x="66.6" y="17.9">F200</text>
<text x="86.9" y="16.6">TR200</text>
<text x="277.4" y="15.1">GND1</text>
<text x="30.6" y="20.4">K375A CON200</text>
<text x="66.6" y="20.4">FUSE</text>
<text x="82.6" y="23.4">3</text>
<text x="86.9" y="19.1">SRF0703_(2xcivka)</text>
<text x="102.7" y="23.4">1</text>
<text x="181.2" y="22.9">BAT</text>
<text x="234.3" y="22.9">WE_749196111</text>
<text x="234.3" y="20.4">TR201</text>
<text x="253.3" y="22.9">D202</text>
<text x="269.8" y="20.4">C201</text>
<text x="269.8" y="22.9">1uF</text>
<text x="31.1" y="27">.</text>
<text x="36.1" y="24.5">stred</text>
<text x="40" y="27">_</text>
<text x="82.6" y="28.4">4</text>
<text x="102.7" y="28.4">2</text>
<text x="112.3" y="29.3">C200</text>
<text x="125" y="29.3">C202</text>
<text x="139" y="29.3">C203</text>
<text x="151.7" y="29.3">C204</text>
<text x="232.5" y="25.9">1</text>
<text x="247.5" y="25.9">12</text>
<text x="253.3" y="25.5">PMEG6010</text>
<text x="25.5" y="30.4">zasunuti JACKU vodic odpoji</text>
<text x="57.7" y="34.4">C205</text>
<text x="112.3" y="31.8">10uF</text>
<text x="125" y="31.8">10uF</text>
<text x="139" y="31.8">10uF</text>
<text x="151.7" y="31.8">10uF</text>
<text x="160.6" y="31.8">C206</text>
<text x="160.6" y="34.4">10uF</text>
<text x="203.8" y="35.6">C207</text>
<text x="211.4" y="35.6">1uF</text>
<text x="232.5" y="33.5">2</text>
<text x="232.5" y="31">4</text>
<text x="247.5" y="31">9</text>
<text x="247.5" y="33.5">11</text>
<text x="277.4" y="31.6">P5V_1</text>
<text x="57.7" y="36.9">10uF</text>
<text x="65.4" y="42">1.5KE400A</text>
<text x="67.9" y="39.5">D203</text>
<text x="87.5" y="38.1">GND</text>
<text x="148.4" y="38.1">GND</text>
<text x="180.9" y="36.9">D201</text>
<text x="180.9" y="39.5">BAT54C</text>
<text x="232.5" y="41.1">3</text>
<text x="232.5" y="38.6">5</text>
<text x="247.5" y="38.6">8</text>
<text x="247.5" y="41.1">10</text>
<text x="256.4" y="40.7">GND</text>
<text x="142.8" y="47.1">IC200</text>
<text x="155.5" y="47.1">LM3478</text>
<text x="203.8" y="44.5">C208</text>
<text x="211.4" y="44.5">1uF</text>
<text x="224.6" y="45.8">GND</text>
<text x="232.5" y="46.2">6</text>
<text x="247.5" y="46.2">7</text>
<text x="146.6" y="53.7">Isen</text>
<text x="161.1" y="53.7">Vin</text>
<text x="201.2" y="53.4">T200</text>
<text x="146.6" y="56.2">Comp</text>
<text x="146.6" y="58.8">FB</text>
<text x="157.7" y="56.2">FA/SD</text>
<text x="161.1" y="58.8">DR</text>
<text x="201.2" y="56">BSZ099N06LS5</text>
<text x="38.9" y="62.3">R200</text>
<text x="38.9" y="65.4">5k1</text>
<text x="79.3" y="60.8">USB_Vbus</text>
<text x="123.8" y="62.3">C209</text>
<text x="123.8" y="64.9">1nF</text>
<text x="146.6" y="61.3">AGND</text>
<text x="157.8" y="61.3">PGND</text>
<text x="210.1" y="63.6">D204</text>
<text x="235.5" y="62.3">D205</text>
<text x="235.5" y="64.9">PMEG6010</text>
<text x="69.2" y="66.1">C210</text>
<text x="69.2" y="68.7">100nF</text>
<text x="140.3" y="69.9">R201</text>
<text x="149.2" y="69.9">82k</text>
<text x="156.8" y="69.9">R202</text>
<text x="165.7" y="69.9">10R</text>
<text x="205.1" y="66.1">PMEG6010</text>
<text x="60.8" y="77.5">P3V3</text>
<text x="79.8" y="72.4">GND</text>
<text x="266" y="73.5">P5V</text>
<text x="38.7" y="81.4">R204</text>
<text x="38.7" y="83.9">10k</text>
<text x="61.8" y="83.9">R205</text>
<text x="80.9" y="83.9">R206</text>
<text x="124" y="80.1">R203</text>
<text x="124" y="83.1">4k7</text>
<text x="139.3" y="81.4">R207</text>
<text x="186.3" y="80.1">R208</text>
<text x="186.3" y="83.1">47k</text>
<text x="266" y="81.1">N5V</text>
<text x="61.8" y="87">n.a.</text>
<text x="80.9" y="87">n.a.</text>
<text x="139.3" y="84.4">27k</text>
<text x="183.5" y="88.8">fsw=347 kHz</text>
<text x="251" y="87.7">R209</text>
<text x="14.6" y="95.3">CON201</text>
<text x="40" y="91.5">D206</text>
<text x="40" y="94.1">USBLC6-2</text>
<text x="59" y="94.1">R210</text>
<text x="66.6" y="94.1">22R</text>
<text x="124.3" y="91.5">GND</text>
<text x="158.1" y="95.3">R211</text>
<text x="165.7" y="95.3">100R</text>
<text x="251" y="90.8">1k5</text>
<text x="14.6" y="97.9">USB-B</text>
<text x="88.2" y="97.6">USB_DMinus</text>
<text x="224.1" y="96.6">C211</text>
<text x="224.1" y="99.1">1uF</text>
<text x="16.8" y="103.2">+5V</text>
<text x="18.5" y="105.7">D-</text>
<text x="24" y="107.2">3</text>
<text x="24" y="102.1">1</text>
<text x="24" y="104.6">2</text>
<text x="59" y="104.2">R212</text>
<text x="66.6" y="104.2">22R</text>
<text x="88.2" y="107.8">USB_DPlus</text>
<text x="117.4" y="106.8">C212</text>
<text x="253.6" y="105.7">green</text>
<text x="15.4" y="113.4">case.</text>
<text x="15.8" y="110.8">GND</text>
<text x="17.9" y="108.3">D+</text>
<text x="24" y="112.3">5</text>
<text x="24" y="109.7">4</text>
<text x="117.4" y="109.3">1nF</text>
<text x="190.1" y="108">R213</text>
<text x="190.1" y="111.1">0R05</text>
<text x="212.7" y="108">C213</text>
<text x="212.7" y="110.6">10uF</text>
<text x="235.5" y="108">C214</text>
<text x="235.5" y="110.6">1uF</text>
<text x="253.6" y="108.8">D207</text>
<text x="16.1" y="115.9">case</text>
<text x="24" y="114.8">6</text>
<text x="59" y="115.7">C215</text>
<text x="59" y="118.2">1uF</text>
<text x="35.4" y="122">GND</text>
<text x="177.6" y="122">GND</text>
<text x="28.5" y="137.2">L200</text>
<text x="106" y="137.2">L201</text>
<text x="159.3" y="137.2">L202</text>
<text x="239.3" y="137.2">IC201 ADR3433</text>
<text x="17.6" y="143.6">P5V</text>
<text x="28.5" y="139.8">FB</text>
<text x="106" y="139.8">3.3uH</text>
<text x="159.3" y="139.8">FB</text>
<text x="228.4" y="142.3">GND</text>
<text x="240.6" y="143.8">GND_F</text>
<text x="252.2" y="143.8">Ref_F</text>
<text x="269.8" y="140.8">Vreference</text>
<text x="67.9" y="149.9">IC202</text>
<text x="93.3" y="149.9">C216</text>
<text x="121.5" y="149.9">R214</text>
<text x="135.2" y="149.9">C217</text>
<text x="159.3" y="149.9">C218</text>
<text x="183.7" y="149.9">R215</text>
<text x="196.2" y="144.6">P3V3</text>
<text x="240.6" y="146.4">GND_S</text>
<text x="240.6" y="148.9">Enable</text>
<text x="252" y="146.4">Ref_S</text>
<text x="255.1" y="148.9">Vin</text>
<text x="67.9" y="152.5">AP63203WU-7</text>
<text x="93.3" y="152.5">100nF</text>
<text x="121.5" y="153">100R</text>
<text x="135.2" y="152.5">100nF</text>
<text x="159.3" y="152.5">10uF</text>
<text x="183.7" y="153">470R</text>
<text x="211.9" y="153.7">P5V</text>
<text x="220.3" y="151.2">R216</text>
<text x="227.9" y="151.2">100R</text>
<text x="31.1" y="156.3">C219</text>
<text x="31.1" y="158.8">10uF</text>
<text x="69.2" y="159.1">FB</text>
<text x="69.2" y="161.6">EN</text>
<text x="77.4" y="159.1">BST</text>
<text x="78.1" y="161.6">SW</text>
<text x="221.6" y="158.8">C220</text>
<text x="221.6" y="161.4">1uF</text>
<text x="267.3" y="158.8">C221</text>
<text x="267.3" y="161.4">1uF</text>
<text x="27.3" y="165.2">C222</text>
<text x="27.3" y="167.7">100nF</text>
<text x="51.4" y="166.5">C223</text>
<text x="69.2" y="164.2">Vin</text>
<text x="76.8" y="164.2">GND</text>
<text x="121.5" y="165.2">R217</text>
<text x="146.6" y="166.5">C224</text>
<text x="163.1" y="165.2">C225</text>
<text x="186.3" y="163.9">D208</text>
<text x="186.3" y="167">green</text>
<text x="51.4" y="169">100nF</text>
<text x="121.5" y="168.2">6k8</text>
<text x="146.6" y="169">10uF</text>
<text x="161.9" y="170.3">10uF</text>
<text x="17.6" y="175.3">GND</text>
<text x="218.3" y="175.3">GND</text>
<text x="257.6" y="175.3">GND</text>
<text x="278.7" y="176.4">GND</text>
<text x="31.1" y="185.5">39k</text>
<text x="48.8" y="185.5">2k7</text>
<text x="17.6" y="189.3">BAT</text>
<text x="24.7" y="186.8">R218</text>
<text x="42.5" y="186.8">R219</text>
<text x="74.2" y="186.6">45 V to 3,3 V</text>
<text x="74.2" y="189.1">12 V to 0.88 V</text>
<text x="93.3" y="187.8">BAT_measurement</text>
<text x="138.3" y="191.8">GND</text>
<text x="152.2" y="191.8">GND</text>
<text x="166.2" y="191.8">GND</text>
<text x="180.2" y="191.8">GND</text>
<text x="66.9" y="195.7">R220</text>
<text x="88.2" y="194.4">C226</text>
<text x="88.2" y="196.9">100nF</text>
<text x="203.8" y="192.4">Title</text>
<text x="55.7" y="203.2">GND</text>
<text x="66.9" y="198.7">3k3</text>
<text x="135.2" y="200.7">HOLE200</text>
<text x="149.2" y="200.7">HOLE201</text>
<text x="163.1" y="200.7">HOLE202</text>
<text x="177.1" y="200.7">HOLE203</text>
<text x="203.8" y="200">Size</text>
<text x="206.3" y="202.5">A4</text>
<text x="213.9" y="200">Document Number</text>
<text x="287.6" y="200">Rev</text>
<text x="290.1" y="202.5">1.0</text>
<text x="203.8" y="207.6">Date:</text>
<text x="217" y="207.6">Tuesday, December 30, 2025</text>
<text x="254.6" y="207.6">Sheet</text>
<text x="267.3" y="207.6">2</text>
<text x="274.9" y="207.6">of</text>
<text x="282.5" y="207.6">9</text>
</g>
<g font-size="1.8">
<text x="57.7" y="18.7">SOD123FL</text>
<text x="86.9" y="21.2">SRF0703</text>
<text x="253.3" y="27.6">SOD123FL</text>
<text x="268.6" y="25">SMD0805</text>
<text x="111.1" y="33.9">SMD0805</text>
<text x="123.8" y="33.9">SMD0805</text>
<text x="137.7" y="33.9">SMD0805</text>
<text x="150.4" y="33.9">SMD0805</text>
<text x="57.7" y="39">SMD0805</text>
<text x="160.6" y="36.4">SMD0805</text>
<text x="211.4" y="37.7">SMD0805</text>
<text x="70.4" y="44.1">DO214AB</text>
<text x="211.4" y="46.6">SMD0805</text>
<text x="155.5" y="49.1">SO8</text>
<text x="201.2" y="58">TDSON-8</text>
<text x="38.9" y="67.9">SMD0603</text>
<text x="67.9" y="70.7">SMD0603</text>
<text x="122.5" y="66.9">SMD0603</text>
<text x="208.9" y="68.2">SOD123FL</text>
<text x="235.5" y="66.9">SOD123FL</text>
<text x="38.7" y="86">SMD0603</text>
<text x="61.8" y="89.5">SMD0603</text>
<text x="80.9" y="89.5">SMD0603</text>
<text x="124" y="85.7">SMD0603</text>
<text x="139.3" y="87">SMD0603</text>
<text x="186.3" y="85.7">SMD0603</text>
<text x="251" y="93.3">SMD0603</text>
<text x="165.7" y="97.4">SMD0603</text>
<text x="222.8" y="101.2">SMD0603</text>
<text x="253.3" y="103.3">SMD0603</text>
<text x="42.5" y="111.4">SOT23-6</text>
<text x="116.2" y="111.4">SMD0603</text>
<text x="190.1" y="113.7">SMD0805</text>
<text x="211.4" y="112.6">SMD1206</text>
<text x="234.3" y="112.6">SMD0805</text>
<text x="57.7" y="120.3">SMD0603</text>
<text x="28.5" y="141.9">SMD0603</text>
<text x="106" y="141.9">SRP0510</text>
<text x="159.3" y="141.9">SMD0603</text>
<text x="247" y="139.3">SOT23-6</text>
<text x="67.9" y="154.6">TSOT26</text>
<text x="93.3" y="154.6">SMD0603</text>
<text x="121.5" y="155.6">SMD0603</text>
<text x="135.2" y="154.6">SMD0603</text>
<text x="159.3" y="154.6">SMD0805</text>
<text x="183.7" y="155.6">SMD0603</text>
<text x="31.1" y="160.9">SMD0805</text>
<text x="221.6" y="163.4">SMD0603</text>
<text x="267.3" y="163.4">SMD0603</text>
<text x="27.3" y="169.8">SMD0603</text>
<text x="51.4" y="171.1">SMD0603</text>
<text x="121.5" y="170.8">SMD0603</text>
<text x="146.6" y="171.1">SMD0805</text>
<text x="161.9" y="172.3">SMD0805</text>
<text x="186" y="169.8">SMD0603</text>
<text x="31.1" y="187.6">SMD0603</text>
<text x="48.8" y="187.6">SMD0603</text>
<text x="66.9" y="201.3">SMD0603</text>
<text x="88.2" y="199">SMD0603</text>
</g>
<g font-size="1.1">
<text x="31.2" y="1.3">5</text>
<text x="89.9" y="1.3">4</text>
<text x="148.5" y="1.3">3</text>
<text x="207.2" y="1.3">2</text>
<text x="265.9" y="1.3">1</text>
<text x=".5" y="28.6">D</text>
<text x="295.7" y="28.6">D</text>
<text x=".5" y="80.1">C</text>
<text x="295.7" y="80.1">C</text>
<text x=".5" y="131.7">B</text>
<text x="295.7" y="131.7">B</text>
<text x=".5" y="183.3">A</text>
<text x="295.7" y="183.3">A</text>
<text x="31.2" y="209.3">5</text>
<text x="89.9" y="209.3">4</text>
<text x="148.5" y="209.3">3</text>
<text x="207.2" y="209.3">2</text>
<text x="265.9" y="209.3">1</text>
</g>
</svg>
